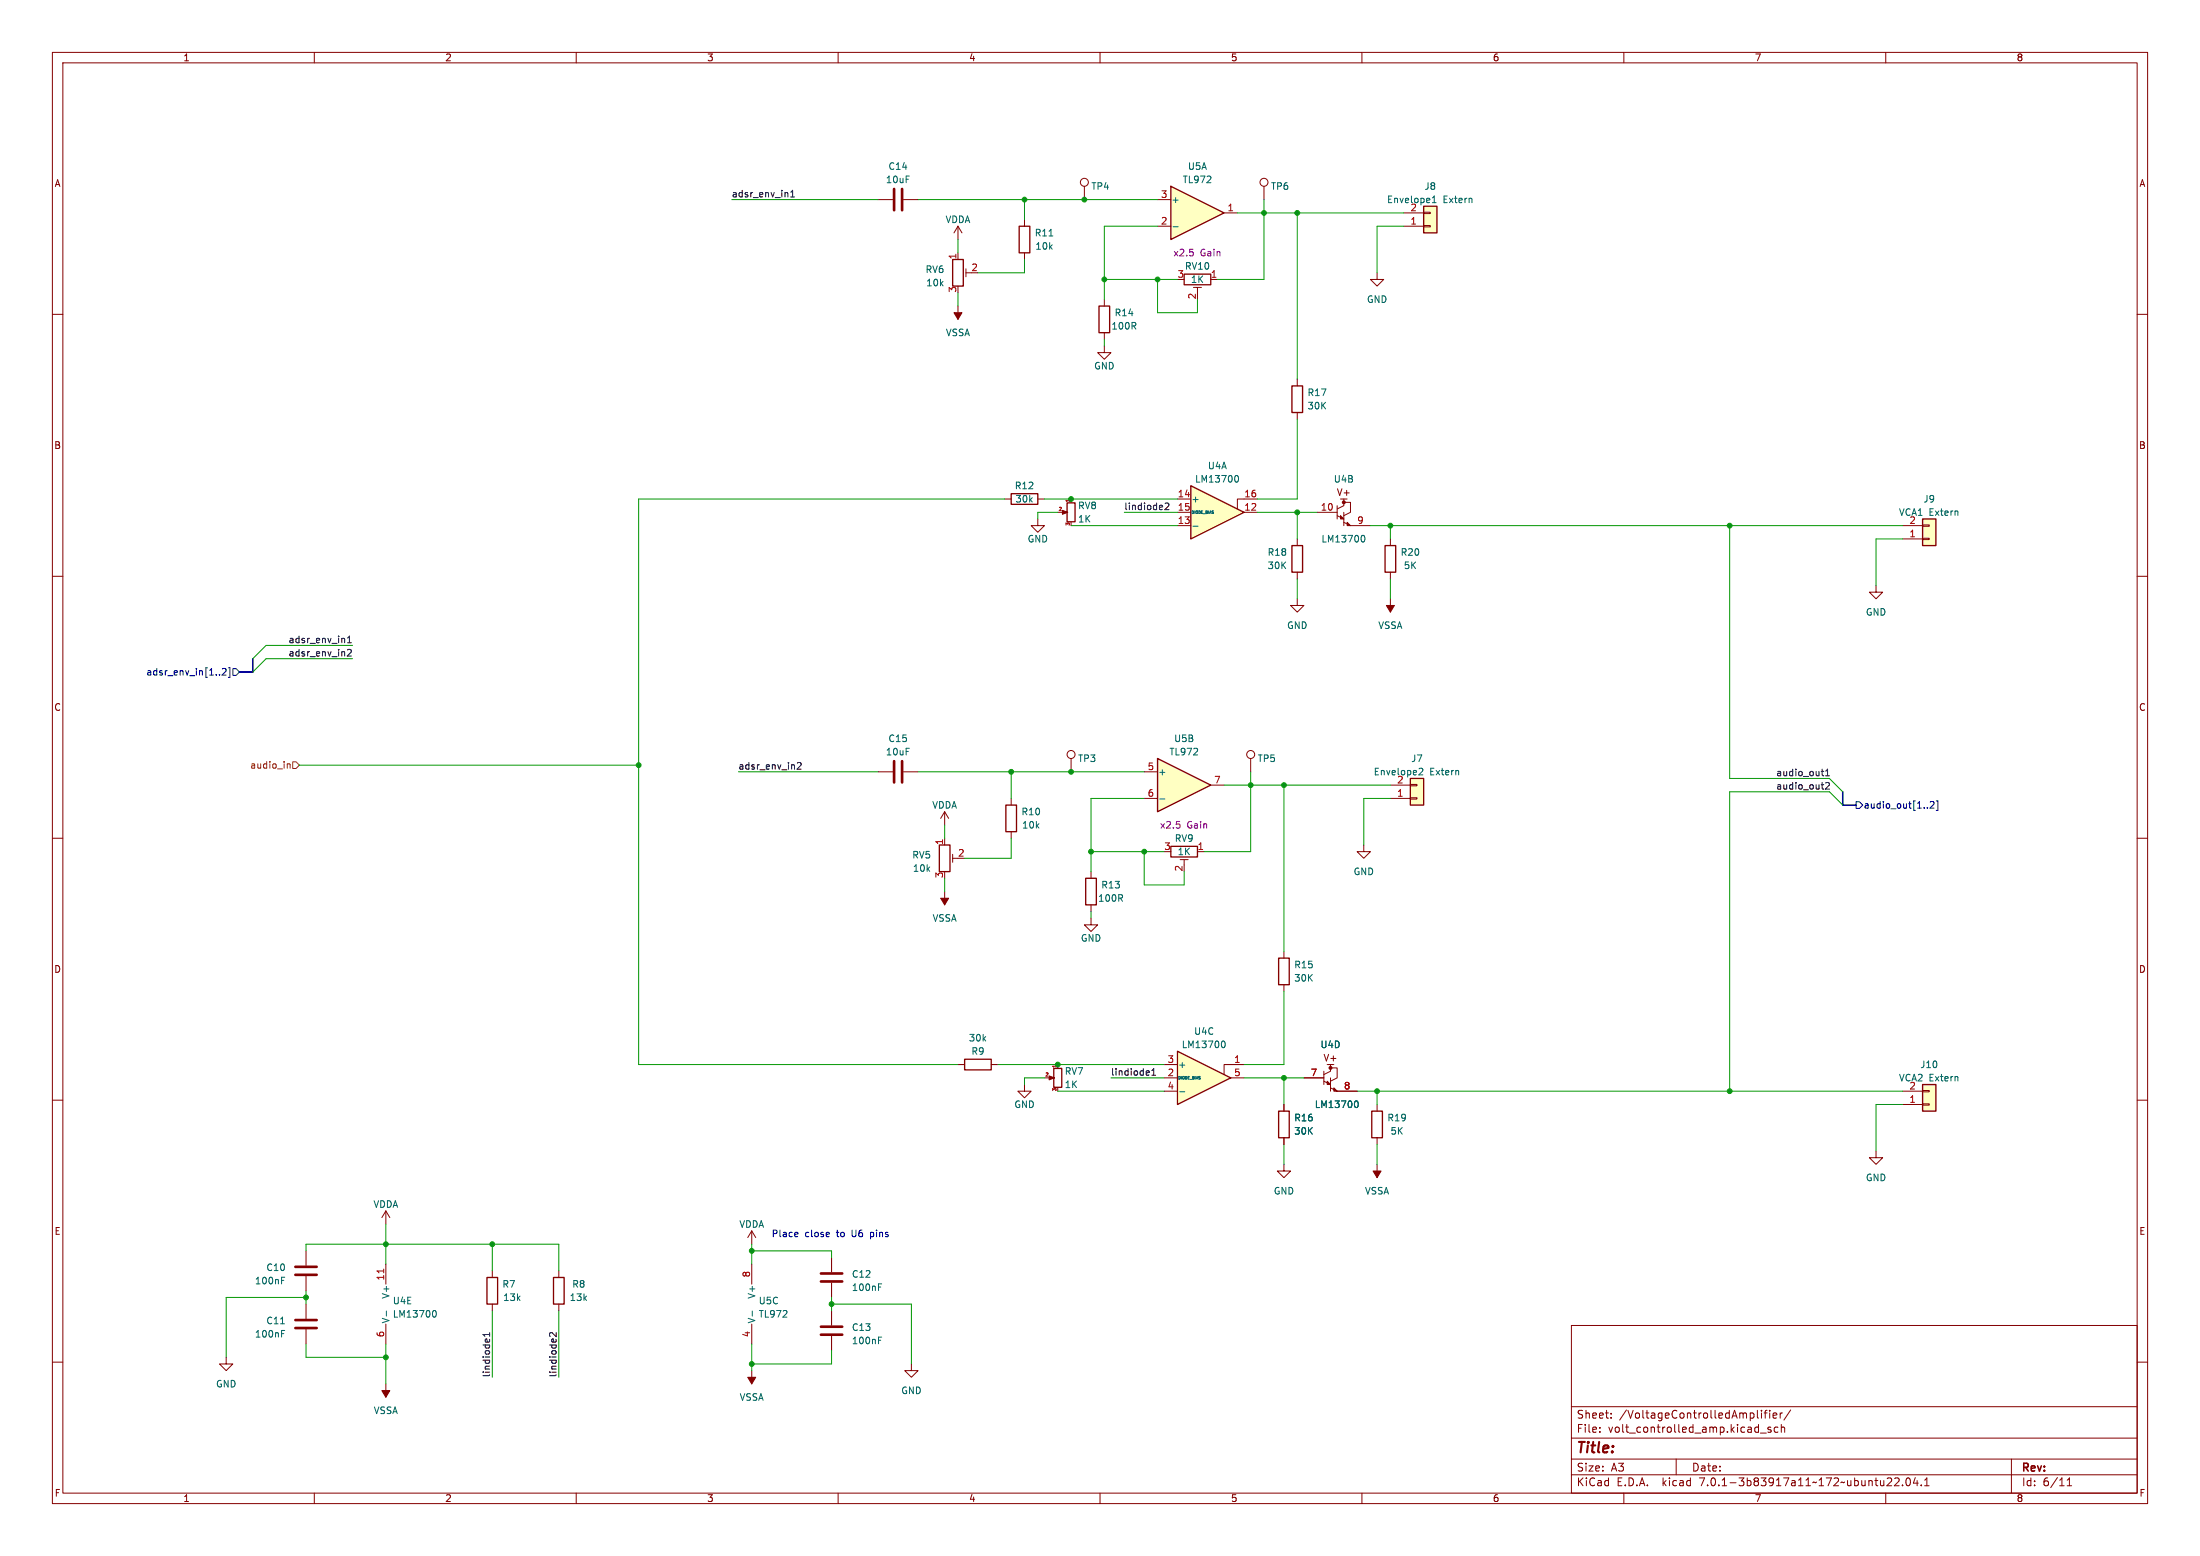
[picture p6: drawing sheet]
<svg xmlns="http://www.w3.org/2000/svg" width="420mm" height="297mm" viewBox="0 0 420 297" stroke-linecap="round" stroke-linejoin="round" font-family="sans-serif">
<g fill="none" stroke="#840000" stroke-width=".19">
<path d="M10 10h400v277h-400zM12 12h396v273h-396zM60 10v2M110 10v2M160 10v2M210 10v2M260 10v2M310 10v2M360 10v2M10 60h2M408 60h2M10 110h2"/>
<path d="M265.4 114.3v2.5M358.1 111.8v1.2h1.3l-1.3 1.3-1.2-1.3h1.2M363.2 102.9h3.8M363.2 100.3h3.8M367 100.2h1.3v.3h-1.3zM367 102.7h1.3v.3h-1.3zM408 110h2M10 160h2M265.4 152.4h3.8M265.4 149.9h3.8M269.2 149.7h1.3v.3h-1.3zM269.2 152.3h1.3v.2h-1.3z"/>
<path d="M408 160h2M208.3 175.3v1.2h1.2l-1.2 1.3-1.3-1.3h1.3M208.3 166.4v1.2M208.3 172.7v1.3M225.3 164.1h1.5M226.1 164.1v1M228.6 162.6h1.3M10 210h2M408 210h2M58.4 238.8v2.8M73.7 231.1l-.8 1.3M73.7 231.1v2.6"/>
<path d="M73.7 231.1l.7 1.3M10 260h2M43.2 259.1v1.2h-1.3l1.3 1.3 1.2-1.3h-1.2M58.4 243.6v2.8M58.4 248.9v2.8M58.4 253.7v2.8M73.7 241.3v3.8M73.7 252.7v3.8M94 242.6v1.2M94 248.9v1.3M300 253h108v32h-108zM408 260h2"/>
<path d="M73.7 264.2v2.5M300 278.5h108M300 274.5h108M300 268.5h108M305.4 273.3v.1M305.4 272.5v.1M307.6 270.6v.1M307.6 269.8v.1M320 278.5v3M336.1 273.5h1.1M336.3 269.2v.1M336.3 269.7v1"/>
<path d="M336.8 269.7h.5M337.3 269.2l-.3 .2v1.3M337.8 269.2v.1M337.8 269.7v1M338.1 272.5l-.4-.1-.2 .2 .1 .2 .5 .2v.3h-.6M338.5 270.2l.7-.1-.1-.3-.4-.1-.2 .2 .1 .7h.5M339.4 272.5l-.4-.1-.3 .3 .1 .6h.6M339.8 269.7v1M340.1 272.5l.2-.1 .3 .1 .1 .9M340.1 271.9v1.5M340.3 269.7l-.3 .1-.2 .2M341.8 269.1l-1.2 2"/>
<path d="M384 278.5v6.5M60 285v2M110 285v2M160 285v2M210 285v2M260 285v2M300 281.5h108M310 285v2M360 285v2M360.2 283.6h.9M361.1 282.2v.5M361.7 282.2l.6-.1 .2 .1 .1 .3-1 1.1h1"/>
<path d="M363.2 283.5v.1M364.1 282.2l.1-.1a.8 .8 0 0 1 .5 .7 .8 .8 0 0 1-.5 .8 1 1 0 0 1-.1-1.4zM365.6 282l-.3 1.1h.9M366 282.6v1M366.8 283.5v.1M367.4 283.6h.9M367.4 282.5l.4-.4v1.5M394.6 283.6h.9M394.6 282.5l.5-.4v1.5"/>
</g>
<path d="M367 99.1h2.6v5h-2.6zM269.2 148.6h2.6v5.1h-2.6zM207.3 167.6h2v5.1h-2zM223.5 161.5h5.1v2.1h-5.1zM93 243.8h2v5.1h-2z" fill="none" stroke="#840000" stroke-width=".25"/>
<g fill="#ffffc2" stroke="#ffffc2" stroke-width=".19">
<path d="M367 99.1h2.6v5h-2.6z"/>
<path d="M269.2 148.6h2.6v5.1h-2.6z"/>
</g>
<g fill="#840000" stroke="#840000" stroke-width=".19">
<path d="M264.7 115.6h1.5l-.8 1.2z"/>
<path d="M72.9 265.4h1.5l-.7 1.3z"/>
</g>
<path d="M271 146.7l.4-.1 .2 .4-.8 .9h.8M53.8 243.8h.6M53.8 254h.6M73.8 250.2v1M82.9 250.1a.68 .68 0 0 1 .4 .7 .68 .68 0 0 1-.4 .6" fill="none" stroke="#006464" stroke-width=".19"/>
<path d="M73.3 242.2v.8" fill="none" stroke="#a90000" stroke-width=".19"/>
<path d="M56.4 243.3h4.1M56.4 241.8h4.1M56.4 253.5h4.1M56.4 252h4.1" fill="none" stroke="#840000" stroke-width=".51"/>
<path d="M224.8 200.7l10.1 5-10.1 5.1z" fill="#ffffc2"/>
<g fill="none" stroke="#840000" stroke-width=".19">
<path d="M204.5 144.8v2.5M238.8 144.8v2.5M222.2 203.2h2.6M222.2 205.7h2.6M222.2 208.3h2.6M234.9 205.7h2.6M237.5 203.2h-3.8v1.9"/>
<circle cx="204.5" cy="144" r=".76"/>
<circle cx="238.8" cy="144" r=".76"/>
</g>
<path d="M224.8 200.7l10.1 5-10.1 5.1z" fill="none" stroke="#840000" stroke-width=".25"/>
<path d="M233.5 198.7a.68 .68 0 0 1 .4 .6 .68 .68 0 0 1-.4 .7M225.2 208.4h1" fill="none" stroke="#006464" stroke-width=".19"/>
<path d="M221 144.8l10.1 5.1-10.1 5z" fill="#ffffc2"/>
<g fill="none" stroke="#840000" stroke-width=".25">
<path d="M181.9 49.5h2v5.1h-2zM194.6 43.2h2v5.1h-2zM209.8 58.4h2v5.1h-2zM226.1 52.3h5v2.1h-5zM193 94.2h5.1v2.1h-5.1zM246.6 104.1h2.1v5.1h-2.1zM264.4 104.1h2v5.1h-2zM192 153.7h2.1v5.1h-2.1zM221 144.8l10.1 5.1-10.1 5zM179.3 161.3h2.1v5.1h-2.1zM244.1 182.9h2v5.1h-2zM184.1 202.2h5.1v2h-5.1z"/>
<path d="M201.2 203.9h1.5v3.6h-1.5zM244.1 212.1h2v5.1h-2zM261.9 212.1h2v5.1h-2zM367 207h2.6v5.1h-2.6zM105.7 243.8h2v5.1h-2z"/>
</g>
<g fill="none" stroke="#840000" stroke-width=".19">
<path d="M167.6 38.1h2.8M172.5 38.1h2.8M207 35.6v2.5M241.3 35.6v2.5M182.9 43.2l-.8 1.3M182.9 43.2v2.5M182.9 48.3v1.2M182.9 58.4v2.6M182.9 43.2l.7 1.3M184.4 51.3v1.5M184.4 52.1h1M195.6 41.9v1.3"/>
<path d="M195.6 48.3v1.2M210.8 57.2v1.2M227.8 54.9h1.6M228.6 54.9v1M231.1 53.3h1.3M262.9 52.1v1.2h1.3l-1.3 1.3-1.3-1.3h1.3M210.8 66v1.3h1.3l-1.3 1.3-1.3-1.3h1.3M210.8 63.5v1.3M191.8 95.3h1.2M198.1 99.1v1.2h1.3l-1.3 1.3-1.3-1.3h1.3M198.1 95.3h1.3M251.5 97.8h3.8"/>
<path d="M255.3 98.4l1.2 .7M255.3 96.5v2.6M256.5 95.3v1.2l-1.2 .7M256.5 95.9h1.3v1.9l-1.3 .6M256.5 99.7l1.3 .6h3.8M256.5 97.8v2.5M247.6 114.3v1.3h1.3l-1.3 1.2-1.2-1.2h1.2M247.6 102.9v1.2M247.6 109.2v1.3M265.4 102.9v1.2M265.4 109.2v1.3M180.3 154.9v2.6"/>
<path d="M180.3 154.9l-.7 1.3M180.3 154.9l.8 1.3M193 152.4v1.3M193 158.8v1.2M218.4 147.3h2.6M218.4 152.4h2.6M231.1 149.9h2.6M180.3 160v1.3M180.3 170.2v2.5M181.9 163.1v1.5M181.9 163.8h1M260.3 161.3v1.3h1.3l-1.3 1.2-1.2-1.2h1.2"/>
<path d="M245.1 181.6v1.3M245.1 188v1.2M182.9 203.2h1.2M189.2 203.2h1.3M195.6 207v1.3h1.2l-1.2 1.3-1.3-1.3h1.3M199.4 205.7h1M201.9 203.2v.6M245.1 210.8v1.3M245.1 217.2v1.2M248.9 205.7h3.8M252.7 206.4l1.3 .6M252.7 204.5v2.5"/>
<path d="M254 203.2v1.3l-1.3 .6M254 203.8h1.3v1.9l-1.3 .7M254 207.6l1.3 .7h3.8M254 205.7v2.6M262.9 210.8v1.3M262.9 217.2v1.2M358.1 219.7v1.3h1.3l-1.3 1.2-1.2-1.2h1.2M363.2 208.3h3.8M363.2 210.8h3.8M367 208.2h1.3v.2h-1.3zM367 210.7h1.3v.2h-1.3zM143.5 234.9l-.8 1.3"/>
<path d="M143.5 234.9v2.6M143.5 234.9l.8 1.3M245.1 222.2v1.3h1.3l-1.3 1.3-1.3-1.3h1.3M262.9 222.2v2.6M106.7 242.6v1.2M106.7 248.9v1.3M143.5 241.3v3.8M143.5 252.7v3.8M158.7 240v2.8M158.7 244.9v2.7M158.7 250.2v2.8M158.7 255v2.8"/>
<path d="M143.5 261.6v2.6M174 260.3v1.3h1.3l-1.3 1.3-1.3-1.3h1.3"/>
<circle cx="207" cy="34.8" r=".76"/>
<circle cx="241.3" cy="34.8" r=".76"/>
</g>
<path d="M260 102.2h.1a.68 .68 0 0 1 .5 .6 .68 .68 0 0 1-.5 .7l-.1-.1M221.4 152.5h1M258.7 210.2l.2-.1a.68 .68 0 0 1 .4 .7 .68 .68 0 0 1-.4 .6l-.2-.1M143.6 250.2v1M167.7 255.2h.6M167.7 245.1h.6" fill="none" stroke="#006464" stroke-width=".19"/>
<g fill="#840000" stroke="#840000" stroke-width=".19">
<path d="M200.3 205.4l1 .3-1 .4z"/>
<path d="M179.6 171.5h1.5l-.8 1.2z"/>
<path d="M142.7 262.9h1.6l-.8 1.3z"/>
<path d="M182.1 59.7h1.5l-.7 1.3z"/>
<path d="M253.4 206.4l.6 .6h-.6z"/>
<path d="M254.6 207.6l.7 .7h-.7z"/>
<path d="M262.1 223.5h1.6l-.8 1.3z"/>
<path d="M255.9 98.4l.6 .7h-.6z"/>
<path d="M257.2 99.7l.6 .6h-.6z"/>
</g>
<path d="M170.7 36.1v4M172.2 36.1v4M156.7 254.8h4.1M156.7 253.2h4.1M156.7 244.6h4.1M156.7 243.1h4.1" fill="none" stroke="#840000" stroke-width=".51"/>
<g fill="#840000" stroke="#840000" stroke-width=".25">
<circle cx="254" cy="203.8" r=".25"/>
<circle cx="256.5" cy="95.9" r=".25"/>
</g>
<path d="M367 207h2.6v5.1h-2.6z" fill="#ffffc2" stroke="#ffffc2" stroke-width=".19"/>
<path d="M227.3 92.7l10.2 5.1-10.2 5.1z" fill="#ffffc2"/>
<path d="M224.8 97.8h2.5M224.8 95.3h2.5M237.5 97.8h2.5M240 95.3h-3.8v1.9M224.8 100.3h2.5M167.6 147.3h2.8M172.5 147.3h2.8" fill="none" stroke="#840000" stroke-width=".19"/>
<path d="M227.3 92.7l10.2 5.1-10.2 5.1z" fill="none" stroke="#840000" stroke-width=".25"/>
<path d="M236 90.8a.68 .68 0 0 1 .4 .6 .68 .68 0 0 1-.4 .6M227.8 100.4h.9" fill="none" stroke="#006464" stroke-width=".19"/>
<path d="M170.7 145.3v4.1M172.2 145.3v4.1" fill="none" stroke="#840000" stroke-width=".51"/>
<path d="M223.5 35.6l10.2 5-10.2 5.1z" fill="#ffffc2"/>
<path d="M223.5 35.6l10.2 5-10.2 5.1zM271.8 39.4h2.5v5.1h-2.5zM246.6 73.7h2.1v5h-2.1zM203.7 96h1.5v3.6h-1.5z" fill="none" stroke="#840000" stroke-width=".25"/>
<g fill="none" stroke="#840000" stroke-width=".19">
<path d="M221 38.1h2.5M221 43.2h2.5M233.7 40.6h2.5M268 40.6h3.8M268 43.2h3.8M271.8 40.5h1.2v.3h-1.2zM271.8 43.1h1.2v.2h-1.2zM247.6 72.4v1.3M247.6 78.7v1.3M201.9 97.8h1M204.5 95.3v.6M245.1 210.8v1.3"/>
<path d="M245.1 217.2v1.2M248.9 205.7h3.8M255.3 208.3h3.8"/>
</g>
<path d="M273.4 38.7h.8M273.4 37.8l.4-.4v1.3M223.9 43.3h1M258.7 210.2l.2-.1a.68 .68 0 0 1 .4 .7 .68 .68 0 0 1-.4 .6l-.2-.1" fill="none" stroke="#006464" stroke-width=".19"/>
<path d="M271.8 39.4h2.5v5.1h-2.5z" fill="#ffffc2" stroke="#ffffc2" stroke-width=".19"/>
<path d="M202.8 97.4l1 .4-1 .4z" fill="#840000" stroke="#840000" stroke-width=".19"/>
<path d="M54.8 145.8v.8M54.8 145.9l.2-.1 .3 .1 .1 .7M55.9 145.4h.6l.6 .7-.6 .6h-.6z" fill="none" stroke="#725600" stroke-width=".19"/>
<path d="M41.9 128.7v.2M42.4 127.7l.5-.1 .3 .4-.8 .9h.8M43.6 127.5h.3v1.8h-.3M44.4 127.6h.7l.6 .7-.6 .6h-.7zM354.3 153h.7l.6 .7-.6 .6h-.7zM367.9 154.1v.2M368.5 153.1l.5-.1 .2 .4-.8 .9h.8M369.6 152.9h.3v1.8h-.3" fill="none" stroke="#000084" stroke-width=".19"/>
<g fill="none" stroke="#0f0f0f" stroke-width=".19">
<path d="M150.9 37.6h.8M150.9 36.7l.4-.4v1.3M222.4 96.1l.5-.1 .3 .4-.8 .9h.8M66.3 124.1l.5-.1 .3 .3-.8 .9h.8M66.3 122.7h.8M66.3 121.8l.4-.4v1.3M152.2 145.7l.5-.2 .2 .4-.7 .9h.7M347.7 147.2h.5M348 148.1h.2M348.5 149.5l.5-.1 .2 .3-.7 .9h.7M348.5 148.1h.7M348.5 147.2l.4-.4v1.3"/>
<path d="M219.9 205.2h.7M219.9 204.3l.4-.3v1.2M93.5 254.4v.7M93.5 254.7h-1.3l.4 .4M106.2 254.4v.7l-.9-.7-.4 .2 .1 .5"/>
</g>
<path d="M152.3 235.3v.2l-.6 .1" fill="none" stroke="#0000c2" stroke-width=".19"/>
<path d="M48.3 125.7v2.6h-2.6M351.8 151.1v2.6h2.5" fill="none" stroke="#000084" stroke-width=".3"/>
<g fill="none" stroke="#009600" stroke-width=".19">
<path d="M139.7 38.1h27.9M175.3 38.1h45.7M195.6 38.1v3.8M241.3 38.1v15.2h-8.9M182.9 45.7v2.6M182.9 55.9v2.5M195.6 49.5v2.6h-8.9M210.8 53.3h14M221 43.2h-10.2v14M221 53.3v6.4h7.6v-2.5M236.2 40.6h31.8M247.6 40.6v31.8"/>
<path d="M268 43.2h-5.1v8.9M210.8 64.8v1.2M191.8 95.3h-69.9v107.9h61M199.4 95.3h25.4M201.9 97.8h-3.8v1.3M214.6 97.8h10.2M240 97.8h11.5M247.6 80v15.3h-7.6M247.6 97.8v5.1M204.5 100.3h20.3M247.6 110.5v3.8M261.6 100.3h101.6"/>
<path d="M265.4 100.3v2.6M265.4 110.5v3.8M330.2 100.3v48.3h19l2.6 2.5M363.2 102.9h-5.1v8.9M67.3 125.7h-16.5l-2.5 2.6M67.3 123.2h-16.5l-2.5 2.5M57.1 146.1h64.8M141 147.3h26.6M175.3 147.3h43.1M180.3 157.5v2.5M193 147.3v5.1M218.4 152.4h-10.1v14"/>
<path d="M233.7 149.9h31.7M238.8 147.3v15.3h-8.9M245.1 149.9v31.7M265.4 152.4h-5.1v8.9M351.8 153.7l-2.6-2.6h-19v57.2M180.3 167.6v2.6M193 160v3.8h-8.9M208.3 174v1.3M208.3 162.6h13.9M218.4 162.6v6.3h7.7v-2.5M245.1 189.2v14h-7.6M190.5 203.2h31.7"/>
<path d="M199.4 205.7h-3.8v1.3M201.9 208.3h20.3M212.1 205.7h10.1M237.5 205.7h11.4M245.1 205.7v5.1M245.1 218.4v3.8M259.1 208.3h104.1M262.9 208.3v2.5M262.9 218.4v3.8M363.2 210.8h-5.1v8.9M58.4 238.8v-1.3h48.3v5.1M73.7 233.7v7.6"/>
<path d="M94 237.5v5.1M143.5 238.8h15.2v1.2M143.5 237.5v3.8M58.4 246.4v2.5M58.4 256.5v2.6h15.3M58.4 247.6h-15.2v11.5M73.7 256.5v7.7M94 250.2v12.7M106.7 250.2v12.7M143.5 256.5v5.1M158.7 247.6v2.6M158.7 257.8v2.5h-15.2"/>
<path d="M158.7 248.9h15.3v11.4"/>
</g>
<g fill="#009600" stroke="#009600" stroke-width=".19">
<circle cx="207" cy="38.1" r=".46"/>
<circle cx="247.6" cy="40.6" r=".46"/>
<circle cx="241.3" cy="40.6" r=".46"/>
<circle cx="247.6" cy="97.8" r=".46"/>
<circle cx="210.8" cy="53.3" r=".46"/>
<circle cx="204.5" cy="147.3" r=".46"/>
<circle cx="193" cy="147.3" r=".46"/>
<circle cx="121.9" cy="146.1" r=".46"/>
<circle cx="208.3" cy="162.6" r=".46"/>
<circle cx="201.9" cy="203.2" r=".46"/>
<circle cx="238.8" cy="149.9" r=".46"/>
<circle cx="218.4" cy="162.6" r=".46"/>
<circle cx="245.1" cy="205.7" r=".46"/>
<circle cx="94" cy="237.5" r=".46"/>
<circle cx="73.7" cy="259.1" r=".46"/>
<circle cx="58.4" cy="247.6" r=".46"/>
<circle cx="73.7" cy="237.5" r=".46"/>
<circle cx="265.4" cy="100.3" r=".46"/>
<circle cx="330.2" cy="208.3" r=".46"/>
<circle cx="262.9" cy="208.3" r=".46"/>
<circle cx="330.2" cy="100.3" r=".46"/>
<circle cx="245.1" cy="149.9" r=".46"/>
<circle cx="221" cy="53.3" r=".46"/>
<circle cx="195.6" cy="38.1" r=".46"/>
<circle cx="204.5" cy="95.3" r=".46"/>
<circle cx="143.5" cy="260.3" r=".46"/>
<circle cx="158.7" cy="248.9" r=".46"/>
<circle cx="143.5" cy="238.8" r=".46"/>
</g>
<text font-size="2.8" fill="#840000" x="301" y="277.8">Title:</text>
<g font-size="2.1" fill="#840000">
<text x="301" y="273.6">File:</text>
<text x="301" y="270.9">Sheet:</text>
<text x="307" y="273.6">volt_controlled_amp.kicad_sch</text>
<text x="309.1" y="270.9">/VoltageControlledAmplifier/</text>
<text x="301" y="281">Size:</text>
<text x="307.6" y="281">A3</text>
<text x="323" y="281">Date:</text>
<text x="386" y="281.2">Rev:</text>
<text x="301" y="283.8">KiCad</text>
<text x="308.6" y="283.8">E.D.A.</text>
<text x="317.4" y="283.8">kicad</text>
<text x="324.5" y="283.8">7.0.1-3b83917a11~172~ubuntu22.04.1</text>
<text x="386" y="283.8">Id:</text>
<text x="390" y="283.8">6/11</text>
</g>
<g font-size="1.8" fill="#840000">
<text x="35" y="11.8">1</text>
<text x="85" y="11.8">2</text>
<text x="135" y="11.8">3</text>
<text x="185" y="11.8">4</text>
<text x="235" y="11.8">5</text>
<text x="285" y="11.8">6</text>
<text x="335" y="11.8">7</text>
<text x="385" y="11.8">8</text>
<text x="10.4" y="35.8">A</text>
<text x="408.4" y="35.8">A</text>
<text x="10.3" y="85.8">B</text>
<text x="408.3" y="85.8">B</text>
<text x="255.1" y="94.8">V+</text>
<text x="10.3" y="135.8">C</text>
<text x="408.3" y="135.8">C</text>
<text x="10.3" y="185.8">D</text>
<text x="408.3" y="185.8">D</text>
<text x="252.6" y="202.8">V+</text>
<text x="10.4" y="235.8">E</text>
<text x="408.3" y="235.8">E</text>
<text x="10.4" y="285.8">F</text>
<text x="35" y="286.8">1</text>
<text x="85" y="286.8">2</text>
<text x="135" y="286.8">3</text>
<text x="185" y="286.8">4</text>
<text x="235" y="286.8">5</text>
<text x="285" y="286.8">6</text>
<text x="335" y="286.8">7</text>
<text x="385" y="286.8">8</text>
<text x="408.4" y="285.8">F</text>
</g>
<g font-size="1.8" fill="#006464">
<text x="169.1" y="35.1">10uF</text>
<text x="169.5" y="32.6">C14</text>
<text x="225.7" y="35.1">TL972</text>
<text x="226.7" y="32.6">U5A</text>
<text x="208.3" y="36.4">TP4</text>
<text x="223.6" y="38.9">+</text>
<text x="242.6" y="36.4">TP6</text>
<text x="264.7" y="38.9">Envelope1</text>
<text x="269.2" y="40.4">2</text>
<text x="271.9" y="36.4">J8</text>
<text x="275.4" y="38.9">Extern</text>
<text x="180.5" y="42.7">VDDA</text>
<text x="197.5" y="45.3">R11</text>
<text x="197.6" y="47.8">10k</text>
<text x="176.6" y="52.3">RV6</text>
<text x="226.1" y="51.6">RV10</text>
<text x="176.8" y="54.8">10k</text>
<text x="227.3" y="54.2">1K</text>
<text x="260.9" y="58">GND</text>
<text x="180.5" y="64.3">VSSA</text>
<text x="212.1" y="63.1">100R</text>
<text x="212.7" y="60.5">R14</text>
<text x="208.8" y="70.7">GND</text>
<text x="249.6" y="75.8">R17</text>
<text x="249.6" y="78.3">30K</text>
<text x="230.5" y="89.7">U4A</text>
<text x="193.7" y="93.5">R12</text>
<text x="228.1" y="92.3">LM13700</text>
<text x="254.6" y="92.3">U4B</text>
<text x="193.8" y="96.1">30k</text>
<text x="205.7" y="97.3">RV8</text>
<text x="205.7" y="99.9">1K</text>
<text x="227.5" y="96.1">+</text>
<text x="362.5" y="98.6">VCA1 Extern</text>
<text x="364.5" y="100.1">2</text>
<text x="367.1" y="96.1">J9</text>
<text x="196.1" y="103.7">GND</text>
<text x="241.9" y="106.2">R18</text>
<text x="252.2" y="103.7">LM13700</text>
<text x="267.3" y="106.2">R20</text>
<text x="241.9" y="108.8">30K</text>
<text x="267.9" y="108.8">5K</text>
<text x="356.1" y="117.7">GND</text>
<text x="245.7" y="120.2">GND</text>
<text x="263.1" y="120.2">VSSA</text>
<text x="169.5" y="141.8">C15</text>
<text x="224.1" y="141.8">U5B</text>
<text x="169.1" y="144.3">10uF</text>
<text x="205.7" y="145.6">TP3</text>
<text x="221.1" y="148.1">+</text>
<text x="223.2" y="144.3">TL972</text>
<text x="240" y="145.6">TP5</text>
<text x="262.2" y="148.1">Envelope2</text>
<text x="266.7" y="149.6">2</text>
<text x="269.4" y="145.6">J7</text>
<text x="272.9" y="148.1">Extern</text>
<text x="177.9" y="154.5">VDDA</text>
<text x="194.9" y="155.8">R10</text>
<text x="195.1" y="158.3">10k</text>
<text x="224.2" y="160.8">RV9</text>
<text x="174.1" y="164">RV5</text>
<text x="174.2" y="166.6">10k</text>
<text x="224.8" y="163.4">1K</text>
<text x="258.4" y="167.2">GND</text>
<text x="209.6" y="172.3">100R</text>
<text x="210.2" y="169.7">R13</text>
<text x="178" y="176.1">VSSA</text>
<text x="206.3" y="179.9">GND</text>
<text x="247" y="185">R15</text>
<text x="247" y="187.5">30K</text>
<text x="227.9" y="197.7">U4C</text>
<text x="184.9" y="198.9">30k</text>
<text x="185.4" y="201.5">R9</text>
<text x="225.5" y="200.2">LM13700</text>
<text x="252" y="200.2">U4D</text>
<text x="203.2" y="205.3">RV7</text>
<text x="203.2" y="207.8">1K</text>
<text x="224.9" y="204">+</text>
<text x="362.5" y="206.6">VCA2 Extern</text>
<text x="364.5" y="208">2</text>
<text x="366.5" y="204">J10</text>
<text x="193.6" y="211.6">GND</text>
<text x="247" y="214.2">R16</text>
<text x="250.9" y="211.6">LM13700</text>
<text x="264.8" y="214.2">R19</text>
<text x="247" y="216.7">30K</text>
<text x="265.4" y="216.7">5K</text>
<text x="356.1" y="225.6">GND</text>
<text x="71.2" y="230.7">VDDA</text>
<text x="243.1" y="228.2">GND</text>
<text x="260.5" y="228.2">VSSA</text>
<text x="141.1" y="234.5">VDDA</text>
<text x="48.6" y="245.3">100nF</text>
<text x="50.8" y="242.8">C10</text>
<text x="95.9" y="245.9">R7</text>
<text x="109.2" y="245.9">R8</text>
<text x="162.6" y="244">C12</text>
<text x="74.5" y="248" transform="rotate(-90 74.5 248)">V+</text>
<text x="74.9" y="249.1">U4E</text>
<text x="74.9" y="251.7">LM13700</text>
<text x="96" y="248.5">13k</text>
<text x="108.7" y="248.5">13k</text>
<text x="144.3" y="248" transform="rotate(-90 144.3 248)">V+</text>
<text x="144.8" y="249.1">U5C</text>
<text x="144.8" y="251.7">TL972</text>
<text x="162.6" y="246.6">100nF</text>
<text x="48.6" y="255.5">100nF</text>
<text x="50.8" y="252.9">C11</text>
<text x="74.5" y="252.6" transform="rotate(-90 74.5 252.6)">V-</text>
<text x="144.3" y="252.6" transform="rotate(-90 144.3 252.6)">V-</text>
<text x="162.6" y="254.2">C13</text>
<text x="162.6" y="256.7">100nF</text>
<text x="41.2" y="265">GND</text>
<text x="141.1" y="267.5">VSSA</text>
<text x="172" y="266.3">GND</text>
<text x="71.3" y="270.1">VSSA</text>
</g>
<g font-size="1.8" fill="#0f0f0f">
<text x="139.7" y="37.7">adsr_env_in1</text>
<text x="214.6" y="97.4">lindiode2</text>
<text x="55" y="125.4">adsr_env_in2</text>
<text x="55" y="122.8">adsr_env_in1</text>
<text x="141" y="147">adsr_env_in2</text>
<text x="339.1" y="148.2">audio_out1</text>
<text x="339.1" y="150.8">audio_out2</text>
<text x="212.1" y="205.4">lindiode1</text>
<text x="93.6" y="262.9" transform="rotate(-90 93.6 262.9)">lindiode1</text>
<text x="106.3" y="262.9" transform="rotate(-90 106.3 262.9)">lindiode2</text>
</g>
<g font-size="1.8" fill="#a90000">
<text x="221.6" y="37.8">3</text>
<text x="234.3" y="40.4">1</text>
<text x="221.6" y="42.9">2</text>
<text x="269.2" y="42.9">1</text>
<text x="182.6" y="49.6" transform="rotate(-90 182.6 49.6)">1</text>
<text x="185.4" y="51.8">2</text>
<text x="224.8" y="53.1">3</text>
<text x="231.1" y="53.1">1</text>
<text x="182.6" y="55.9" transform="rotate(-90 182.6 55.9)">3</text>
<text x="228.3" y="57.2" transform="rotate(-90 228.3 57.2)">2</text>
<text x="224.8" y="95">14</text>
<text x="237.5" y="95">16</text>
<text x="224.8" y="100.1">13</text>
<text x="224.8" y="97.5">15</text>
<text x="237.5" y="97.5">12</text>
<text x="252.1" y="97.5">10</text>
<text x="259" y="100.1">9</text>
<text x="364.5" y="102.6">1</text>
<text x="219" y="147.1">5</text>
<text x="231.7" y="149.6">7</text>
<text x="219" y="152.1">6</text>
<text x="266.7" y="152.1">1</text>
<text x="180.1" y="161.3" transform="rotate(-90 180.1 161.3)">1</text>
<text x="180.1" y="167.7" transform="rotate(-90 180.1 167.7)">3</text>
<text x="182.8" y="163.6">2</text>
<text x="222.2" y="162.3">3</text>
<text x="225.8" y="166.4" transform="rotate(-90 225.8 166.4)">2</text>
<text x="228.6" y="162.3">1</text>
<text x="222.9" y="202.9">3</text>
<text x="235.6" y="202.9">1</text>
<text x="222.9" y="205.5">2</text>
<text x="222.9" y="208">4</text>
<text x="235.6" y="205.5">5</text>
<text x="250.2" y="205.5">7</text>
<text x="256.5" y="208">8</text>
<text x="364.5" y="210.6">1</text>
<text x="73.4" y="244.5" transform="rotate(-90 73.4 244.5)">11</text>
<text x="143.3" y="243.9" transform="rotate(-90 143.3 243.9)">8</text>
<text x="73.4" y="255.3" transform="rotate(-90 73.4 255.3)">6</text>
<text x="143.3" y="255.3" transform="rotate(-90 143.3 255.3)">4</text>
</g>
<g font-size="1.8" fill="#840084">
<text x="223.9" y="49.1">x2.5</text>
<text x="229.1" y="49.1">Gain</text>
<text x="221.4" y="158.3">x2.5</text>
<text x="226.5" y="158.3">Gain</text>
</g>
<g font-size="1.8" fill="#000084">
<text x="27.8" y="129.1">adsr_env_in[1..2]</text>
<text x="355.8" y="154.5">audio_out[1..2]</text>
</g>
<text font-size="1.8" fill="#725600" x="47.6" y="146.9">audio_in</text>
<g font-size="1.8" fill="#0000c2">
<text x="147.3" y="236.2">Place</text>
<text x="153.7" y="236.2">close</text>
<text x="159.8" y="236.2">to</text>
<text x="162.8" y="236.2">U6</text>
<text x="166.4" y="236.2">pins</text>
</g>
<g font-size=".9" fill="#a90000">
<text x="204.2" y="96" transform="rotate(-90 204.2 96)">1</text>
<text x="202" y="97.5">2</text>
<text x="204.2" y="100.4" transform="rotate(-90 204.2 100.4)">3</text>
<text x="201.7" y="203.9" transform="rotate(-90 201.7 203.9)">1</text>
<text x="199.5" y="205.5">2</text>
<text x="201.7" y="208.4" transform="rotate(-90 201.7 208.4)">3</text>
</g>
<g font-size=".7" fill="#006464">
<text x="227.5" y="98.2">DIODE_BIAS</text>
<text x="224.9" y="206.1">DIODE_BIAS</text>
</g>
</svg>
